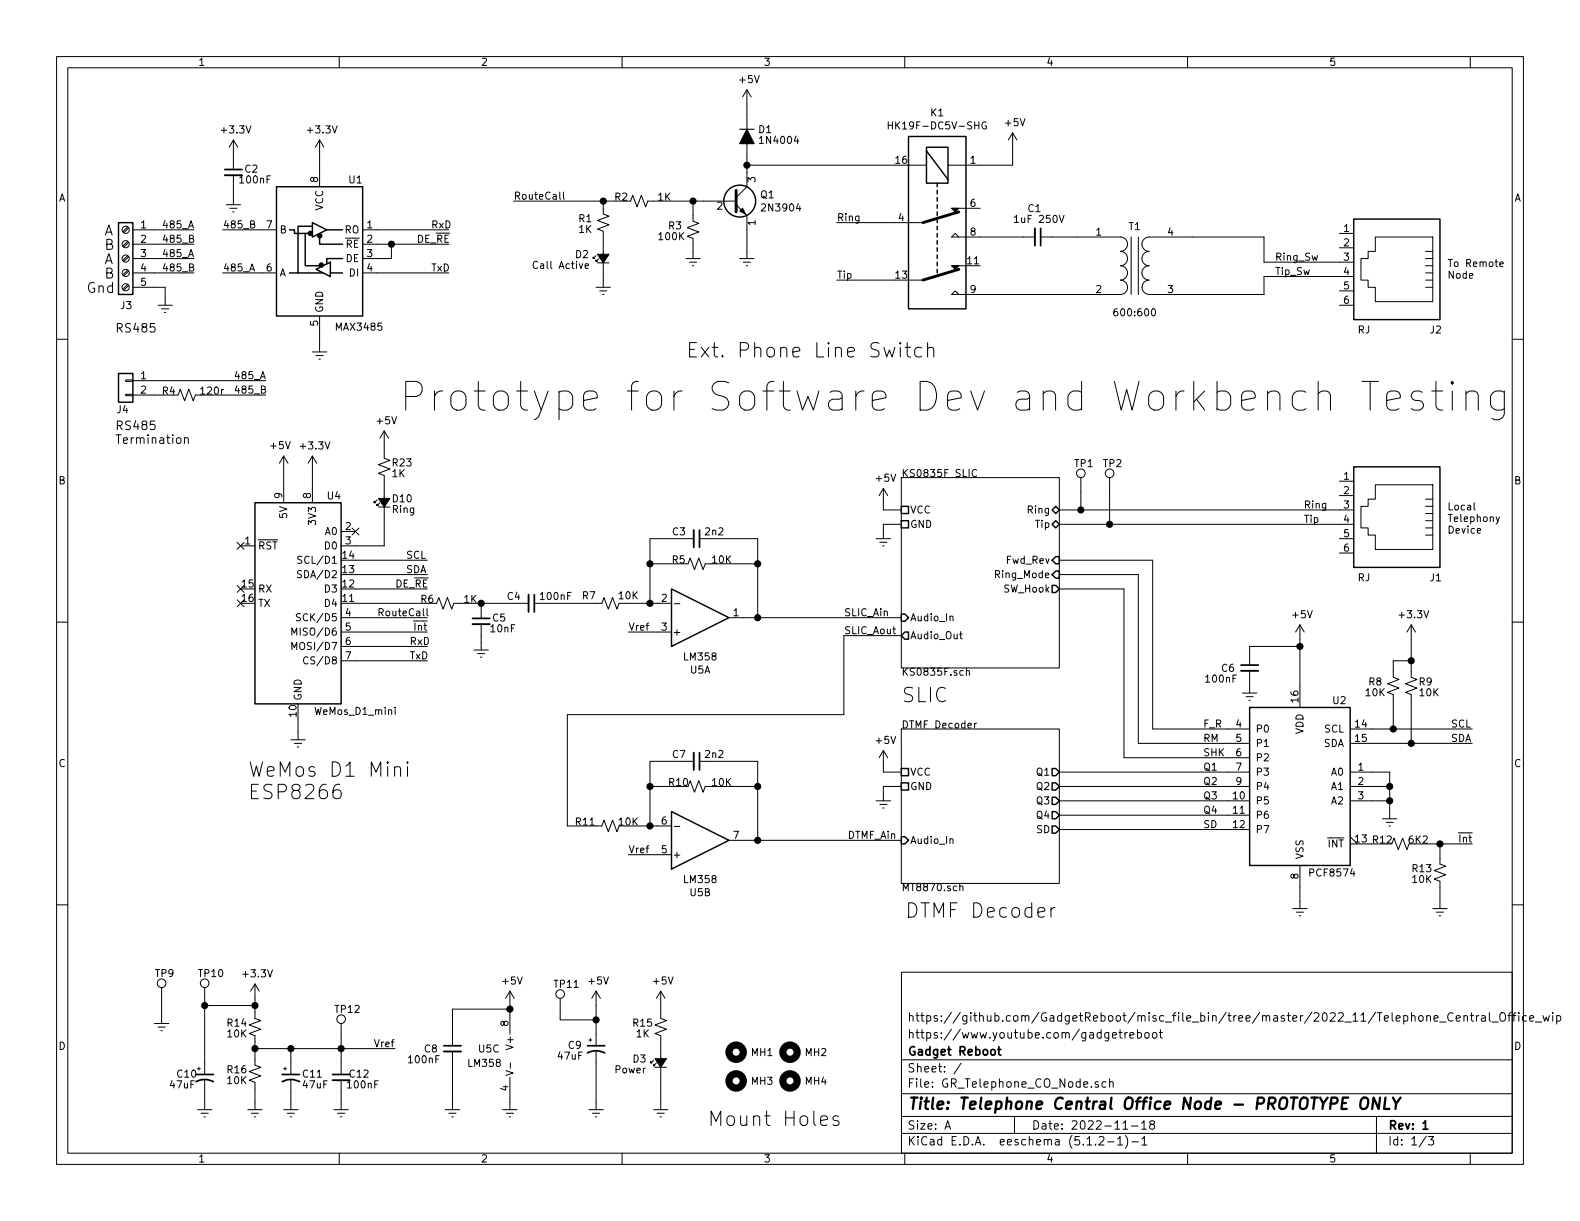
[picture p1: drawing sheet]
<svg xmlns="http://www.w3.org/2000/svg" width="279mm" height="216mm" viewBox="0 0 279 216" stroke-linecap="round" stroke-linejoin="round" font-family="sans-serif">
<g fill="none" stroke="#000" stroke-width=".18">
<path d="M10 10h259.4v195.9h-259.4zM12 12h255.4v191.9h-255.4zM60 10v2M110 10v2M132.1 15.9v17.1l-1.9 1.9M132.1 15.9l-.8 1.2M132.1 15.9l.7 1.2M160 10v2M210 10v2M260 10v2M40 36.2h2.5M40.6 36.8h1.3"/>
<path d="M41.1 37.5h.3M41.3 24.8v5.2M41.3 31v5.2M41.3 24.8l-.8 1.2M41.3 24.8l.7 1.2M44.3 39.6h.6l.1-.2-.1-.2-.6-.2v1.3h.5l.2-.1 .1-.3-.3-.3M56.5 24.8v8.2M56.5 24.8l-.7 1.2M56.5 24.8l.8 1.2M90.8 35.6h19.7M99 34v1.1l.2 .1M99.6 34v1.1l.2 .1"/>
<path d="M106.7 35.6v2.2l1 .4-2 .8 2 .8-2 .7 1 .4v9.9M111.5 35.6l.4-1.1 .7 2.1 .8-2.1 .8 2.1 .4-1h15.6M122.6 35.6v3.5l1 .4-2.1 .8 2.1 .7-2.1 .8 1.1 .4v3.5M130.2 36.2l1.9 1.9v7.6M132.1 29.2h26M148 39.4h15.2M157.1 21.5v1.3M157.1 22.1h.7M160.7 29.2h3.1M168.3 36.8h5.1M174.4 21.6a.59 .59 0 0 0-.8 .6 .59 .59 0 0 0 .8 .6v-.5h-.2M179.1 23.5v5.7h-11.5"/>
<path d="M179.1 23.5l-.8 1.3M179.1 23.5l.7 1.3M179.4 38.4l.4-.3v1.2M179.4 39.3h.7M187.3 38.1l.4 1.2 .5-1.2M10 60h2M22.6 50.3l-.9 .8M22.6 47.8l-.9 .8M22.6 45.2l-.9 .9M22.6 42.7l-.9 .8M22.6 40.1l-.9 .9M22.8 50.5l-.9 .8"/>
<path d="M22.8 47.9l-.9 .9M22.8 45.4l-.9 .8M22.8 42.8l-.9 .9M22.8 40.3l-.9 .8M23.5 50.8h5.7v3.2M23.5 45.7h10.8M23.5 40.6h10.8M23.5 43.2h10.8M23.5 48.3h10.8M27.9 54h2.6M28.6 54.6h1.2M29.1 55.2h.2"/>
<path d="M33.5 42.2l.6-.1 .1-.2-.1-.2-.6-.1v1.2h.5l.2-.1 .1-.3-.3-.2M33.5 47.3l.6-.1 .1-.2-.1-.2-.6-.1v1.2h.5l.2-.1 .1-.3-.3-.2M39.4 40.6h9.5M39.4 48.3h9.5M55.2 40h.1M56.5 55.9v6.3M64.1 40.6h15.3M64.1 43.2h15.3M64.1 48.3h15.3M69.2 43.2v2.5h-5.1M103.5 47l.6-.1-.1-.2-.3-.1-.2 .2v.6h.5M105.4 45.2l-.5 .5v-.2v.2h.3"/>
<path d="M105.4 50.8h2.5M105.7 46.5h2M105.9 45.7l-.5 .5v-.2v.2h.3M106 51.4h1.3M106.6 52.1h.2M121.3 45.7h2.5M121.9 46.4h1.3M122.4 47h.3M130.8 45.7h2.5M131.4 46.4h1.3M132 47h.2M148 49.5h10.1"/>
<path d="M160.7 49.5h2.5M168.3 47h2.5M169.5 41.9l-.6-.6-.6 .6h14.7M184 41.9h14.1a1.27 1.27 0 0 1 1.3 1.3 1.27 1.27 0 0 1-1.3 1.3 1.27 1.27 0 0 1 1.3 1.2 1.27 1.27 0 0 1-1.3 1.3 1.27 1.27 0 0 1 1.3 1.3 1.27 1.27 0 0 1-1.3 1.2 1.27 1.27 0 0 1 1.3 1.3 1.27 1.27 0 0 1-1.3 1.3h-29.8l.6-.7 .6 .7M200 41.9v10.2M201.3 41.9v10.2M236.9 51.4h2.5M236.9 41.3h2.5M236.9 43.8h2.5M236.9 54h2.5M239.4 46.4h-15.9v-4.5h-20.3a1.27 1.27 0 0 0-1.3 1.3 1.27 1.27 0 0 0 1.3 1.3 1.27 1.27 0 0 0-1.3 1.2 1.27 1.27 0 0 0 1.3 1.3 1.27 1.27 0 0 0-1.3 1.3 1.27 1.27 0 0 0 1.3 1.2 1.27 1.27 0 0 0-1.2 1.3 1.27 1.27 0 0 0 1.2 1.3h20.3v-3.2h15.9M243.2 41.9h10.2v11.4h-10.2v-2.5h-1.3v-1.3h-1.2v-3.8h1.2v-1.2h1.3z"/>
<path d="M252.1 44.5h1.3M252.1 45.7h1.3M252.1 47h1.3M252.1 48.3h1.3M252.1 49.5h1.3M252.1 50.8h1.3M265.2 46.7l.6-.1v-.2l-.4-.1-.2 .2 .1 .6h.5M267.4 60h2M22.2 69.7h1.3v.3h-1.3zM22.2 67.2h1.3v.2h-1.3zM23.5 67.3h23.5M23.5 69.9h7"/>
<path d="M31.5 69.9l.4-1.1 .7 2.1 .8-2.1 .8 2.1 .3-1h12.5M32.6 77.5l.3-.1 .3 .1 .1 .9M32.6 77.4v1M46.2 68.9l.6-.1 .1-.2-.1-.2-.6-.2v1.3h.5l.2-.1 .1-.3-.3-.2M55.2 62.2h2.6M55.9 62.9h1.2M56.4 63.5h.2M67.9 76.2v4.8l1.1 .4-2.1 .8 2.1 .7-2.1 .8 1 .4v12.4h-7.6M67.9 76.2l-.7 1.3M67.9 76.2l.8 1.3M159.2 60.6l-.1 .1 .1 .1 .1-.1-.1-.1v.2M159.2 61.4v1.7"/>
<path d="M160 61.4h1M160.4 60.6v2.1l.1 .3 .5 .1M163 61.5l-.8-.1-.5 .5v.7l.3 .4 .2 .1 .8-.1M164 61.7a.63 .63 0 0 1 1.1 .1v1.3M164 60.6v2.5M233.1 69.6a1.42 1.42 0 0 1 2-.2l.2 .5v2.6M240.8 67.4h3M242.3 67.4v5.1M245.2 70.8l2.4-.5v-.4l-.2-.5-.5-.3h-1l-.5 .3-.2 .5v1.9l.2 .5 .5 .2h1l.5-.2M251.5 69.4a1.22 1.22 0 0 0-1.9 .5l.2 .7 .5 .2h.7l.5 .3 .2 .5-.2 .7-.5 .2h-1l-.4-.2M253.2 69.1h1.9M253.9 67.4v4.4l.3 .5 .4 .2h.5"/>
<path d="M256.8 67.4l-.2 .3 .2 .2 .2-.2-.2-.3v.5M256.8 69.1v3.4M259.2 69.6a1.28 1.28 0 0 1 2.2 .3v2.6M259.2 69.1v3.4M266 69.1v4.2a1.39 1.39 0 0 1-2.2 .7M266 69.4l-.5-.3h-.9l-.5 .3-.5 .7v1.5l.5 .7 .5 .2h.9l.5-.2M41.9 95.9l1.3 1.2M42.5 96.5h2.6M43.2 95.9l-1.3 1.2M50.2 80.6v8.3M50.2 80.6l-.8 1.3M50.2 80.6l.7 1.3"/>
<path d="M53.4 98.4l-.5-.1-.2 .2v.3l.6 .3 .1 .3-.3 .2h-.4M55.2 80.6v8.3M55.2 80.6l-.7 1.3M55.2 80.6l.8 1.3M60.3 94h2.6M62.3 93.4l1.2 1.2M62.9 99.1h12.7M63.5 93.4l-1.2 1.2M66.7 88.4l-.5 .5v-.3v.3h.2M66.9 89.7h2.1M67.2 88.9l-.5 .5v-.2v.2h.2M114.9 99.7h5.7"/>
<path d="M121.7 99.7l.3-1 .8 2 .8-2 .7 2 .4-1h9.3M122.7 95.3h-7.8v11.4M123.7 95.3h10.3v13.9M154.9 95.3h2.6M155.6 95.9h1.2M156.1 96.5h.2M156.2 86.4v3.8h3.2M156.2 86.4l-.8 1.2M156.2 86.4l.8 1.2M159.4 84.5h27.9v33.6h-27.9zM159.4 92.7h-3.2v2.6M172.7 83.1a.6 .6 0 0 0-.9 .4 .6 .6 0 0 0 .6 .8l.3-.1"/>
<path d="M187.3 99.1h16.5v29.8h17.2M187.3 92.7h52.1M187.3 90.2h52.1M191.1 84.5v5.7M196.2 84.5v8.2M236.9 95.3h2.5M236.9 85.1h2.5M236.9 87.6h2.5M236.9 97.8h2.5M243.2 85.7h10.2v11.5h-10.2v-2.6h-1.3v-1.3h-1.2v-3.8h1.2v-1.2h1.3zM252.1 88.3h1.3M252.1 89.5h1.3"/>
<path d="M252.1 90.8h1.3M252.1 92.1h1.3M252.1 93.3h1.3M252.1 94.6h1.3M260.7 88.9v1.1l.2 .2M264.6 91.4l.3 .8M265.2 91.4l-.5 1.1-.1 .2M10 110h2M41.9 106.1l1.3 1.2M41.9 103.5l1.3 1.2M43.2 106.1l-1.3 1.2M43.2 103.5l-1.3 1.2"/>
<path d="M51.6 112.3v-1.3l.4 1 .5-1v1.3M51.6 114.9v-1.3l.4 .9 .5-.9v1.3M53.1 108.6l-.4-.1-.3 .3 .1 .3 .6 .2v.4l-.2 .1-.5-.1M53.3 101l-.5-.1-.1 .1v.4l.6 .3v.2l-.2 .3-.5-.1M54.5 116.3a.6 .6 0 0 0-.9 .4 .6 .6 0 0 0 .6 .7l.3-.1M60.3 111.8h15.3M60.3 114.3h15.3M60.3 116.8h15.3M60.3 109.2h15.3M62.9 101.6h12.7M62.9 104.1h12.7M62.9 106.7h13.3"/>
<path d="M74.9 107.6v1.1l.1 .2M75.5 107.6v1.1l.2 .2M77.2 106.7l.4-1 .8 2 .7-2 .8 2 .4-1h13.2M83.8 114.9h2.6M84.5 115.6h1.2M85 116.2h.2M85.1 106.7v2.6M85.1 110.4v4.5M94.5 106.7h11.9l.4-1 .8 2 .7-2 .8 2 .4-1h9.2M111.1 111.8h7.6M119.2 106.8h1M128.9 109.2h30.5"/>
<path d="M157.9 111.2h.5M158.1 110.8v1.1l.3 .2M159.4 112.4h-10.2v14h-48.9v19.7h6.1l.4-1.1 .8 2.1 .7-2.1 .8 2.1 .4-1M168 109.1l.2-.2 .3 .1v.8M169.7 112.1h.5M169.9 111.7v1.1l.3 .2M170.9 118.7l.2-.1h.3v.8M170.9 118.1v1.3M187.3 101.6h14v29.8h19.7M187.3 104.1h11.5v29.9h22.2M221 118.6v4M229.9 110.5v14.6"/>
<path d="M229.9 114.3h-8.9v3.3M229.9 110.5l-.8 1.3M229.9 110.5l.7 1.3M249.6 110.5v9.3l1 .3-2.1 .8 2.1 .8-2.1 .7 1.1 .4v8.6M249.6 116.8h-3.2v3l1 .3-2 .8 2 .8-2 .7 1 .4v6.1M249.6 110.5l-.8 1.3M249.6 110.5l.7 1.3M267.4 110h2M51.4 130.8h2.6M52.1 131.4h1.2M52.6 132.1h.2M52.7 127v3.8"/>
<path d="M60.1 138.7a1.02 1.02 0 0 0-1.2 1.1v.9l.2 .4 .7 .1 .3-.1 .2-.4v-.6l-.2-.3-.3-.2h-.4l-.4 .3-.1 .2M69.8 135.8a.61 .61 0 0 1 1 .1v1.4M69.9 125.1v.1M69.9 125.5v.8M72.1 134.7l-.2 .1 .2 .2 .1-.2-.1-.1v.3M72.1 135.6v1.7M114.9 139.1h5.7M121.7 139.1l.3-1.1 .8 2.1 .8-2.1 .7 2.1 .4-1h9.3M122.7 134.6h-7.8v11.5M123.7 134.6h10.3v14M156.2 132.7v3.8h3.2M156.2 132.7l-.8 1.3"/>
<path d="M156.2 132.7l.8 1.3M159.4 128.9h27.9v27.3h-27.9zM159.4 139.1h-3.2v2.5M172.3 127.9v.8M172.7 127.9h-.3l-.1 .2M187.3 136.5h33.7M187.3 139.1h33.7M219.7 122.6h2.5M220.3 123.2h1.3M220.9 123.8h.2M238.8 136.5h6.9v8.3M238.8 139.1h6.9"/>
<path d="M238.8 128.9h21.5M238.8 131.4h21.5M10 160h2M110.5 146.1h8.2M111.1 151.1h7.6M119.2 146.1h1M128.9 148.6h30.5M154.9 141.6h2.6M155.6 142.2h1.2M156.1 142.9h.2M168 148.4l.2-.1 .3 .1v.7M169.7 156.8l.2-.1h.3l.1 .8"/>
<path d="M169.7 156.2v1.3M187.3 141.6h33.7M187.3 144.1h33.7M187.3 146.7h33.7M229.9 153v7.7M238.8 141.6h6.9M238.8 149.2h3.8M238.8 148l1.2 1.2M244.5 144.8h2.5M245.1 145.4h1.3M245.6 146.1h.3M246.1 149.2l.4-1 .8 2 .7-2 .8 2 .4-1"/>
<path d="M250.2 149.2h10.1M254.6 149.2v3.6l1.1 .4-2.1 .7 2.1 .8-2.1 .7 1 .4v4.9M267.4 160h2M28.6 174.6v6.4M36.2 174.6v15.4M36.2 177.8h8.9M45.1 174v6.1l1 .4-2 .7 2 .8-2 .8 1 .3v5.2l1 .4-2 .8 2 .7-2 .8 1 .4v4.8M45.1 174l-.8 1.3M45.1 174l.7 1.3M90.2 175.3v7.6M90.2 175.3l-.8 1.2M90.2 175.3l.7 1.2"/>
<path d="M90.2 178.4h-10.2v6.5M99.1 176.5v3.8h6.3M105.4 175.3l-.8 1.2M105.4 175.3v9.6M105.4 175.3l.8 1.2M116.8 175.3v4.8l1.1 .4-2.1 .7 2.1 .8-2.1 .8 1 .3v13.1M116.8 175.3l-.7 1.2M116.8 175.3l.8 1.2M159.4 171.9h108v32h-108zM185.9 160.5v1.7M186.6 160.5a.64 .64 0 0 0-.7 .5M228.6 160.7h2.5"/>
<path d="M229.2 161.3h1.3M229.7 161.9h.3M253.4 160.7h2.5M254 161.3h1.3M254.5 161.9h.3M256.9 179.2a.7 .7 0 0 0-.9 .2 .7 .7 0 0 0 .2 1 .55 .55 0 0 0 .7 0M258.9 179.7l.2-.1 .3 .1 .1 .9M258.9 179.6v1M260 179.6h.6M260.2 179.1v1.3l.4 .2M261.1 179.6v1M261.5 179.6l-.4 .3"/>
<path d="M262 179.7h.6l.1 .9M262.7 179.9l-.5 .1-.2 .2v.3l.2 .1 .5-.1M263.4 179.1v1.3l.2 .2M265.4 179.1a.5 .5 0 0 1 .6 0 .5 .5 0 0 1 .2 .5v.5a.5 .5 0 0 1-.5 .5 .5 .5 0 0 1-.5-.5v-.5zM266.6 179.6h.6M267.2 179.1h-.3v.2v1.3M267.5 179.6h.6M268.1 179.1l-.4 .2v1.3M268.6 179.1v.1M268.6 179.6v1M269.9 179.7l-.4-.1-.3 .3 .1 .5 .2 .2 .4-.1M272.8 179.6l.4 1 .2-.7 .3 .7 .3-1"/>
<path d="M274.6 179.1v.1M274.6 179.6v1M275.3 179.7l.4-.1 .3 .3-.1 .5-.2 .2-.4-.1M275.3 179.6v1.5M27.3 181h2.5M27.9 181.6h1.3M28.4 182.2h.3M34.9 196.2h2.6M34.9 189h.5M35.6 196.9h1.2M36.1 197.5h.2M36.2 191v5.2"/>
<path d="M43.8 196.2h2.6M44.4 196.9h1.3M45 197.5h.2M45.1 185.4h24.7M50.2 196.2h2.5M50.2 189h.5M50.4 188.7v.5M50.8 196.9h1.3M51.3 197.5h.3M51.4 185.4v4.6M51.4 191v5.2M59.1 196.2h2.5"/>
<path d="M59.7 196.9h1.3M60.2 197.5h.3M60.3 181v9M60.3 191v5.2M78.7 196.2h2.6M79.4 196.9h1.2M79.9 197.5h.2M80 185.9v10.3M88.9 196.2h2.5M89.5 189.3l1.2 .4-1.2 .5M89.5 196.9h1.3M90 197.5h.3"/>
<path d="M90.2 190.5v5.7M90.2 187.9v1M104.1 196.2h2.6M104.1 183.9h.5M104.4 183.6v.6M104.8 196.9h1.2M105.3 197.5h.2M105.4 185.9v10.3M115.6 187.5l-.5 .5v-.3v.3h.2M115.6 196.2h2.5M115.8 188.7h2.1M116.1 188l-.5 .5v-.3v.3h.2"/>
<path d="M116.2 196.9h1.3M116.7 197.5h.3M145.1 198.1l1.2-.2-.1-.5-.7-.1-.4 .4v.9l.1 .3 .3 .1 .7-.1M148.3 197.4l-.6-.1-.4 .4 .1 .3 .9 .3 .1 .2-.1 .4-.3 .1-.7-.1M159.4 197.4h108M159.4 193.4h108M159.4 187.4h108M167.1 199.7l.5-1.5 .5 1.5M167.2 199.2h.8M170 188l-1.3 1.9M179.4 197.4v3M194.2 191.3h-.3l-.3 .2 .1 .2 .5 .1v.4h-.6"/>
<path d="M195.6 191.3h-.5l-.2 .2 .1 .7h.6M196.2 191.4l.2-.1h.4v1M196.2 190.8v1.5M196.7 183.1l.7-.2v-.2l-.5-.1-.2 .2 .1 .7h.6M197.9 182.6h.5M198.1 182.1v1.3l.3 .2M198.6 199.7h.8M198.9 182.6v1M199.4 182.6l-.3 .1-.2 .2M199.8 183.1l.7-.2-.1-.2-.4-.1-.2 .2v.7h.6M200.1 199.1h1.1M201.1 182.7l.5-.1 .3 .3-.1 .5-.2 .2-.5-.1"/>
<path d="M201.1 182.1v1.5M201.9 198.6l.4-.4v1.5M201.9 199.7h.8M202.5 182.7l.2-.1 .4 .1v.7l-.2 .2-.4-.2zM203.6 198.8l-.3-.3 .1-.2 .2-.1h.4l.2 .3-.1 .2-.6 .2a.48 .48 0 0 0-.1 .6l.2 .2 .5-.2a.48 .48 0 0 0-.1-.6l-.1-.1M203.9 182.7l.2-.1 .4 .1v.7l-.2 .2-.4-.2zM205 182.6h.6M205.2 182.1v1.3l.4 .2M243.4 197.4v6.5M253.6 180.1l.7-.2-.1-.2-.4-.1-.2 .2 .1 .7h.5M254.6 180.7h1.1M257.5 180.1l.7-.2v-.2l-.5-.1-.2 .2 .1 .7h.6"/>
<path d="M263.8 180.7h1.1M270.5 180.1l.7-.2-.1-.2-.4-.1-.2 .2 .1 .7h.5M271.5 180.7h1.1M60 203.9v2M110 203.9v2M159.4 200.4h108M160 203.9v2M194.4 201.1l.2-.1h.3l.3 .4-.9 1.1h.9M195.9 201.9h1.1M197.6 201.4l.5-.4v1.5M197.6 202.5h.9M199 200.8a1.79 1.79 0 0 1 0 2.2"/>
<path d="M200.2 201.9h1.1M201.9 201.4l.5-.4v1.5M201.9 202.5h.9M210 203.9v2M252.2 200.9l-1.2 1.9M252.6 201h.9l-.5 .5 .4 .2v.6l-.2 .2-.6-.2M260 203.9v2"/>
<circle cx="22.2" cy="48.3" r=".63"/>
<circle cx="22.2" cy="50.8" r=".63"/>
<circle cx="22.2" cy="45.7" r=".63"/>
<circle cx="22.2" cy="40.6" r=".63"/>
<circle cx="22.2" cy="43.2" r=".63"/>
<circle cx="191.1" cy="83.7" r=".76"/>
<circle cx="196.2" cy="83.7" r=".76"/>
<circle cx="28.6" cy="173.9" r=".76"/>
<circle cx="36.2" cy="173.9" r=".76"/>
<circle cx="99.1" cy="175.8" r=".76"/>
<circle cx="60.3" cy="180.2" r=".76"/>
</g>
<g fill="none" stroke="#000" stroke-width=".3">
<path d="M39.8 30h3M184 40.4v3M123.7 93.7v3.1M83.6 109.3h3M94.5 105.2v3M219.5 117.6h3M123.7 133.1v3M34.7 191.3a3.2 3.2 0 0 1 3 0M34.7 190h3M49.9 191.3a3.2 3.2 0 0 1 3.1 0M49.9 190h3.1M58.8 190h3"/>
<path d="M78.5 184.9h3M103.9 186.2a3.2 3.2 0 0 1 3 0M103.9 184.9h3M176.4 185.6h.6M176.6 185.1v1.3l.4 .2M251.6 198.6l.5-.4v1.5M251.6 199.7h.9"/>
</g>
<path d="M238.4 194.1h-.9l-.3 2h1M240.8 194.4a.66 .66 0 0 1 1.1 0 1.4 1.4 0 0 1-.6 1.7l-.6-.1a1.49 1.49 0 0 1 .1-1.6zM244 194.1l-.2 2-.9-2-.3 2M245 194.1l-.2 2h.9M246.3 194.1l.6 1 .8-1M246.9 195.1l-.1 1" fill="none" stroke="#000" stroke-width=".41"/>
<path d="M130.8 37.3l.5-.5 .5 1zM168.3 36.8h1.2l-.6 .7zM105.7 45h2l-1 1.5zM168.3 47h1.2l-.6 .6zM66.9 88.1h2.1l-1.1 1.6zM115.8 187.2h2.1l-1.1 1.5z" fill="#000" stroke="#000" stroke-width=".18"/>
<g fill="#000" stroke="#000" stroke-width=".25">
<circle cx="106.7" cy="35.6" r=".51"/>
<circle cx="122.6" cy="35.6" r=".51"/>
<circle cx="132.1" cy="29.2" r=".51"/>
<circle cx="54.9" cy="41.3" r=".36"/>
<circle cx="56.5" cy="41.7" r=".36"/>
<circle cx="56.8" cy="46.9" r=".36"/>
<circle cx="69.2" cy="43.2" r=".51"/>
<circle cx="114.9" cy="99.7" r=".51"/>
<circle cx="134" cy="99.7" r=".51"/>
<circle cx="191.1" cy="90.2" r=".51"/>
<circle cx="196.2" cy="92.7" r=".51"/>
<circle cx="85.1" cy="106.7" r=".51"/>
<circle cx="114.9" cy="106.7" r=".51"/>
<circle cx="134" cy="109.2" r=".51"/>
<circle cx="229.9" cy="114.3" r=".51"/>
<circle cx="249.6" cy="116.8" r=".51"/>
<circle cx="114.9" cy="139.1" r=".51"/>
<circle cx="134" cy="139.1" r=".51"/>
<circle cx="245.7" cy="139.1" r=".51"/>
<circle cx="246.4" cy="128.9" r=".51"/>
<circle cx="249.6" cy="131.4" r=".51"/>
<circle cx="114.9" cy="146.1" r=".51"/>
<circle cx="134" cy="148.6" r=".51"/>
<circle cx="245.7" cy="141.6" r=".51"/>
<circle cx="254.6" cy="149.2" r=".51"/>
<circle cx="36.2" cy="177.8" r=".51"/>
<circle cx="45.1" cy="177.8" r=".51"/>
<circle cx="90.2" cy="178.4" r=".51"/>
<circle cx="45.1" cy="185.4" r=".51"/>
<circle cx="51.4" cy="185.4" r=".51"/>
<circle cx="60.3" cy="185.4" r=".51"/>
<circle cx="105.4" cy="180.3" r=".51"/>
</g>
<path d="M39.8 31h3M183 40.4v3M122.7 93.7v3.1M83.6 110.4h3M93.5 105.2v3M219.5 118.6h3M122.7 133.1v3M58.8 191h3M78.5 185.9h3" fill="none" stroke="#000" stroke-width=".33"/>
<g fill="none" stroke="#000" stroke-width="1.3">
<circle cx="130.2" cy="191.1" r="1.27"/>
<circle cx="130.2" cy="186.1" r="1.27"/>
<circle cx="139.7" cy="191.1" r="1.27"/>
<circle cx="139.7" cy="186.1" r="1.27"/>
</g>
<g fill="none" stroke="#000" stroke-width=".25">
<path d="M21 39.4h2.5v12.7h-2.5zM48.9 33h15.2v22.9h-15.2zM55.2 39.4l2.6 1.2-2.6 1.3zM160.7 24.1h10.1v30.5h-10.1zM163.8 26h3.8v6.4h-3.8zM163.8 26.7l3.8 5.1M165.7 32.4v.6M165.7 33.7v.6M165.7 34.9v.7M165.7 36.2v.6M165.7 37.5v.6M165.7 38.7v.7"/>
<path d="M239.4 38.7h15.2v17.8h-15.2zM51.2 40.6h.9v.7h2.5M51.2 48.3h5.9M54 41.3v5.7h2.5M55.2 40h-2.5v8.3M55.9 47.6l2.5-1.2v2.5zM56.5 41.9v1.3h4.1M57.8 40.6h2.8M58.4 48.3h2.2M60.6 45.7h-2.8v.9M165.7 40v.6M165.7 41.3v.6"/>
<path d="M165.7 42.5v.7M165.7 43.8v.7M165.7 45.1v.6M165.7 46.4v.6M165.7 47.6v.7M21 66h2.5v5.1h-2.5zM45.1 88.9h15.2v35.6h-15.2zM159.4 89.5h1.3v1.3h-1.3zM159.4 92.1h1.3v1.2h-1.3zM186.1 90.2l.6-.7 .6 .7-.6 .6zM186.1 92.7l.6-.6 .6 .6-.6 .6zM186.7 98.4h.6v1.3h-.6l-.6-.6z"/>
<path d="M239.4 82.6h15.2v17.7h-15.2zM118.7 104.1l10.2 5.1-10.2 5.1zM159.4 108.6h.6l.7 .6-.7 .7h-.6zM160 111.8h.7v1.2h-.7l-.6-.6zM186.1 103.5h.6l.6 .6-.6 .7h-.6zM186.7 101h.6v1.2h-.6l-.6-.6zM159.4 135.9h1.3v1.3h-1.3zM159.4 138.4h1.3v1.3h-1.3zM186.1 138.4h.6l.6 .7-.6 .6h-.6zM186.1 135.9h.6l.6 .6-.6 .7h-.6zM221 125.1h17.8v27.9h-17.8zM118.7 143.5l10.2 5.1-10.2 5.1z"/>
<path d="M159.4 148h.6l.7 .6-.7 .6h-.6zM186.1 146.1h.6l.6 .6-.6 .6h-.6zM186.1 143.5h.6l.6 .6-.6 .7h-.6zM186.1 141h.6l.6 .6-.6 .6h-.6z"/>
<circle cx="130.8" cy="35.6" r="2.82"/>
</g>
<path d="M130.8 22.9h2.5" fill="none" stroke="#000" stroke-width=".2"/>
<path d="M132.1 22.9l1.2 2.5h-2.5z" fill="#000" stroke="#000" stroke-width=".2"/>
<path d="M130.2 33.7v3.8M169.5 37.5l-6.3 1.9M169.5 47.6l-6.3 1.9" fill="none" stroke="#000" stroke-width=".51"/>
<text font-size="7.1" x="70.5" y="72.8">Prototype for Software Dev and Workbench Testing</text>
<g font-size="3.5">
<text x="121.3" y="63.2">Ext. Phone Line Switch</text>
<text x="159.4" y="124.2">SLIC</text>
<text x="43.8" y="137.4">WeMos D1 Mini</text>
<text x="43.8" y="141.4">ESP8266</text>
<text x="160" y="162.3">DTMF Decoder</text>
<text x="125.1" y="199.1">Mount Holes</text>
</g>
<text font-size="2.8" x="160.4" y="196.2">Title: Telephone Central Office Node - PROTOTYPE ONLY</text>
<g font-size="2.5">
<text x="18.4" y="41.7">A</text>
<text x="18.4" y="44.2">B</text>
<text x="18.4" y="46.7">A</text>
<text x="15.2" y="51.8">Gnd</text>
<text x="18.4" y="49.3">B</text>
</g>
<g font-size="2.1">
<text x="20.3" y="58.8">RS485</text>
<text x="20.3" y="76">RS485</text>
<text x="20.3" y="78.5">Termination</text>
<text x="160.4" y="183.6">https://www.youtube.com/gadgetreboot</text>
<text x="160.4" y="180.6">https://github.com/GadgetReboot/misc_file_bin/tree/master/2022_11/Telephone_Central_Office_wip</text>
<text x="160.4" y="189.6">Sheet: /</text>
<text x="160.4" y="186.6">Gadget Reboot</text>
<text x="160.4" y="192.3">File: GR_Telephone_CO_Node.sch</text>
<text x="160.4" y="202.5">KiCad E.D.A. eeschema (5.1.2-1)-1</text>
<text x="160.4" y="199.7">Size: A</text>
<text x="182.4" y="199.7">Date: 2022-11-18</text>
<text x="245.4" y="199.7">Rev: 1</text>
<text x="245.4" y="202.5">Id: 1/3</text>
</g>
<g font-size="1.8">
<text x="35" y="11.6">1</text>
<text x="85" y="11.6">2</text>
<text x="135" y="11.6">3</text>
<text x="185" y="11.6">4</text>
<text x="235" y="11.6">5</text>
<text x="130.9" y="14.7">+5V</text>
<text x="39.3" y="23.6">+3.3V</text>
<text x="54.6" y="23.6">+3.3V</text>
<text x="134.2" y="23.5">D1</text>
<text x="158.1" y="22.9">HK19F-DC5V-SHG</text>
<text x="164.6" y="20.6">K1</text>
<text x="177.9" y="22.3">+5V</text>
<text x="134.6" y="25.5">1N4004</text>
<text x="158.4" y="29">16</text>
<text x="171.6" y="29">1</text>
<text x="10.4" y="35.6">A</text>
<text x="42.5" y="32.4">100nF</text>
<text x="43.3" y="30.5">C2</text>
<text x="56.3" y="32.2" transform="rotate(-90 56.3 32.2)">8</text>
<text x="61.7" y="32.4">U1</text>
<text x="90.8" y="35.3">RouteCall</text>
<text x="108.7" y="35.5">R2</text>
<text x="116.4" y="35.5">1K</text>
<text x="133.6" y="32.2" transform="rotate(-90 133.6 32.2)">3</text>
<text x="134.5" y="35.1">Q1</text>
<text x="267.8" y="35.6">A</text>
<text x="24.9" y="40.4">1</text>
<text x="28.6" y="40.4">485_A</text>
<text x="39.4" y="40.4">485_B</text>
<text x="47.1" y="40.4">7</text>
<text x="49.4" y="41.3">B</text>
<text x="57.1" y="37.3" transform="rotate(-90 57.1 37.3)">VCC</text>
<text x="61" y="41.3">RO</text>
<text x="64.9" y="40.4">1</text>
<text x="76.2" y="40.4">RxD</text>
<text x="102.4" y="39.3">R1</text>
<text x="102.4" y="41.2">1K</text>
<text x="118.3" y="40.6">R3</text>
<text x="126.8" y="37.1">2</text>
<text x="133.6" y="39.9" transform="rotate(-90 133.6 39.9)">1</text>
<text x="135" y="37.4">2N3904</text>
<text x="148" y="39.1">Ring</text>
<text x="158.9" y="39.1">4</text>
<text x="171.6" y="36.6">6</text>
<text x="171.6" y="41.7">8</text>
<text x="179.8" y="39.4">1uF 250V</text>
<text x="181.8" y="37.5">C1</text>
<text x="193.8" y="41.7">1</text>
<text x="199.6" y="40.7">T1</text>
<text x="206.5" y="41.7">4</text>
<text x="237.6" y="41">1</text>
<text x="24.9" y="42.9">2</text>
<text x="24.9" y="45.5">3</text>
<text x="28.6" y="42.9">485_B</text>
<text x="28.6" y="45.5">485_A</text>
<text x="61.2" y="43.8">RE</text>
<text x="61.2" y="46.4">DE</text>
<text x="64.9" y="42.9">2</text>
<text x="64.9" y="45.5">3</text>
<text x="73.7" y="42.9">DE_RE</text>
<text x="94.7" y="47.5">Call Active</text>
<text x="101.8" y="45.6">D2</text>
<text x="116.6" y="42.5">100K</text>
<text x="171.1" y="46.7">11</text>
<text x="225.4" y="46.1">Ring_Sw</text>
<text x="237.6" y="43.6">2</text>
<text x="237.6" y="46.1">3</text>
<text x="255.9" y="47.2">To Remote</text>
<text x="24.9" y="48">4</text>
<text x="24.9" y="50.5">5</text>
<text x="28.6" y="48">485_B</text>
<text x="39.4" y="48">485_A</text>
<text x="47.1" y="48">6</text>
<text x="49.4" y="48.9">A</text>
<text x="61.8" y="48.9">DI</text>
<text x="64.9" y="48">4</text>
<text x="76.2" y="48">TxD</text>
<text x="148" y="49.3">Tip</text>
<text x="158.4" y="49.3">13</text>
<text x="171.6" y="51.8">9</text>
<text x="193.8" y="51.8">2</text>
<text x="206.5" y="51.8">3</text>
<text x="225.4" y="48.6">Tip_Sw</text>
<text x="237.6" y="48.6">4</text>
<text x="237.6" y="51.2">5</text>
<text x="237.6" y="53.7">6</text>
<text x="255.9" y="49.3">Node</text>
<text x="21.4" y="54.7">J3</text>
<text x="56.3" y="57.6" transform="rotate(-90 56.3 57.6)">5</text>
<text x="57.1" y="55.4" transform="rotate(-90 57.1 55.4)">GND</text>
<text x="59.6" y="58.5">MAX3485</text>
<text x="197.4" y="55.9">600:600</text>
<text x="240.1" y="59">RJ</text>
<text x="252.9" y="59">J2</text>
<text x="24.9" y="67.1">1</text>
<text x="24.9" y="69.6">2</text>
<text x="28.7" y="69.8">R4</text>
<text x="35.7" y="69.8">120r</text>
<text x="41.3" y="67.1">485_A</text>
<text x="41.3" y="69.6">485_B</text>
<text x="20.7" y="73.1">J4</text>
<text x="66.7" y="75">+5V</text>
<text x="47.9" y="79.4">+5V</text>
<text x="53.3" y="79.5">+3.3V</text>
<text x="69.5" y="82.5">R23</text>
<text x="190" y="82.6">TP1</text>
<text x="195.1" y="82.6">TP2</text>
<text x="10.4" y="85.6">B</text>
<text x="49.9" y="88.1" transform="rotate(-90 49.9 88.1)">9</text>
<text x="55" y="88.1" transform="rotate(-90 55 88.1)">8</text>
<text x="57.9" y="88.3">U4</text>
<text x="69.4" y="84.4">1K</text>
<text x="69.5" y="88.8">D10</text>
<text x="155" y="85.2">+5V</text>
<text x="159.4" y="84.4">KS0835F SLIC</text>
<text x="230.5" y="89.9">Ring</text>
<text x="237.6" y="84.8">1</text>
<text x="237.6" y="87.4">2</text>
<text x="237.6" y="89.9">3</text>
<text x="267.8" y="85.6">B</text>
<text x="50.8" y="91.6" transform="rotate(-90 50.8 91.6)">5V</text>
<text x="55.9" y="92.6" transform="rotate(-90 55.9 92.6)">3V3</text>
<text x="57.6" y="94.6">A0</text>
<text x="61.1" y="93.7">2</text>
<text x="69.4" y="90.7">Ring</text>
<text x="118.9" y="94.7">C3</text>
<text x="124.8" y="94.7">2n2</text>
<text x="160.9" y="90.8">VCC</text>
<text x="160.9" y="93.3">GND</text>
<text x="181.9" y="90.8">Ring</text>
<text x="183.2" y="93.3">Tip</text>
<text x="230.5" y="92.5">Tip</text>
<text x="237.6" y="92.5">4</text>
<text x="237.6" y="95">5</text>
<text x="255.9" y="90.2">Local</text>
<text x="255.9" y="92.3">Telephony</text>
<text x="255.9" y="94.4">Device</text>
<text x="43.3" y="96.3">1</text>
<text x="45.6" y="97.2">RST</text>
<text x="53.5" y="99.7">SCL/D1</text>
<text x="57.6" y="97.2">D0</text>
<text x="60.6" y="101.3">13</text>
<text x="60.6" y="98.8">14</text>
<text x="61.1" y="96.3">3</text>
<text x="71.8" y="101.3">SDA</text>
<text x="71.8" y="98.8">SCL</text>
<text x="118.9" y="99.6">R5</text>
<text x="126" y="99.6">10K</text>
<text x="178" y="99.7">Fwd_Rev</text>
<text x="237.6" y="97.5">6</text>
<text x="42.8" y="103.9">15</text>
<text x="42.8" y="106.4">16</text>
<text x="45.6" y="104.8">RX</text>
<text x="45.6" y="107.3">TX</text>
<text x="53.3" y="102.2">SDA/D2</text>
<text x="57.6" y="107.3">D4</text>
<text x="57.6" y="104.8">D3</text>
<text x="60.6" y="106.4">11</text>
<text x="60.6" y="103.9">12</text>
<text x="69.8" y="103.9">DE_RE</text>
<text x="74.4" y="106.6">R6</text>
<text x="82.1" y="106.6">1K</text>
<text x="89.7" y="106.1">C4</text>
<text x="95.7" y="106.1">100nF</text>
<text x="103" y="106">R7</text>
<text x="109.5" y="106">10K</text>
<text x="117" y="106.4">2</text>
<text x="176.3" y="102.2">Ring_Mode</text>
<text x="177.5" y="104.8">SW_Hook</text>
<text x="240.1" y="102.8">RJ</text>
<text x="252.9" y="102.8">J1</text>
<text x="52.6" y="112.4">MISO/D6</text>
<text x="53.3" y="109.9">SCK/D5</text>
<text x="61.1" y="109">4</text>
<text x="61.1" y="111.5">5</text>
<text x="66.7" y="109">RouteCall</text>
<text x="73" y="111.5">Int</text>
<text x="86.8" y="111.8">10nF</text>
<text x="87.1" y="109.9">C5</text>
<text x="111.5" y="111.5">Vref</text>
<text x="117" y="111.5">3</text>
<text x="118.9" y="112.4">+</text>
<text x="129.7" y="109">1</text>
<text x="149.2" y="112.1">SLIC_Aout</text>
<text x="149.2" y="109">SLIC_Ain</text>
<text x="160.9" y="109.9">Audio_In</text>
<text x="160.9" y="113">Audio_Out</text>
<text x="228.7" y="109.3">+5V</text>
<text x="247.6" y="109.3">+3.3V</text>
<text x="52.6" y="114.9">MOSI/D7</text>
<text x="54.6" y="117.5">CS/D8</text>
<text x="61.1" y="114">6</text>
<text x="61.1" y="116.6">7</text>
<text x="72.4" y="116.6">TxD</text>
<text x="72.4" y="114">RxD</text>
<text x="121.1" y="116.8">LM358</text>
<text x="122.1" y="119.1">U5A</text>
<text x="159.4" y="119.5">KS0835F.sch</text>
<text x="216.1" y="118.8">C6</text>
<text x="53.3" y="124" transform="rotate(-90 53.3 124)">GND</text>
<text x="213.4" y="120.7">100nF</text>
<text x="229.6" y="124.2" transform="rotate(-90 229.6 124.2)">16</text>
<text x="235.7" y="124.5">U2</text>
<text x="241.6" y="123.1">10K</text>
<text x="242.1" y="121.2">R8</text>
<text x="251" y="121.2">R9</text>
<text x="251.1" y="123.1">10K</text>
<text x="52.5" y="126.7" transform="rotate(-90 52.5 126.7)">10</text>
<text x="55.9" y="126.4">WeMos_D1_mini</text>
<text x="155" y="131.5">+5V</text>
<text x="159.4" y="128.8">DTMF Decoder</text>
<text x="212.7" y="131.2">RM</text>
<text x="212.7" y="128.7">F_R</text>
<text x="218.6" y="128.7">4</text>
<text x="218.6" y="131.2">5</text>
<text x="222" y="129.5">P0</text>
<text x="230.5" y="129.8" transform="rotate(-90 230.5 129.8)">VDD</text>
<text x="234.2" y="129.5">SCL</text>
<text x="239.7" y="128.7">14</text>
<text x="239.7" y="131.2">15</text>
<text x="256.5" y="131.2">SDA</text>
<text x="256.5" y="128.7">SCL</text>
<text x="10.4" y="135.6">C</text>
<text x="118.9" y="134">C7</text>
<text x="124.8" y="134">2n2</text>
<text x="160.9" y="137.2">VCC</text>
<text x="183.4" y="137.2">Q1</text>
<text x="212.7" y="133.7">SHK</text>
<text x="212.7" y="136.3">Q1</text>
<text x="218.6" y="133.7">6</text>
<text x="218.6" y="136.3">7</text>
<text x="222" y="132.1">P1</text>
<text x="222" y="134.6">P2</text>
<text x="222" y="137.2">P3</text>
<text x="234" y="132.1">SDA</text>
<text x="235.5" y="137.2">A0</text>
<text x="240.2" y="136.3">1</text>
<text x="267.8" y="135.6">C</text>
<text x="118.4" y="139">R10</text>
<text x="126" y="139">10K</text>
<text x="160.9" y="139.7">GND</text>
<text x="183.4" y="142.2">Q3</text>
<text x="183.4" y="139.7">Q2</text>
<text x="212.7" y="143.9">Q4</text>
<text x="212.7" y="141.4">Q3</text>
<text x="212.7" y="138.8">Q2</text>
<text x="218.1" y="141.4">10</text>
<text x="218.1" y="143.9">11</text>
<text x="218.6" y="138.8">9</text>
<text x="222" y="142.2">P5</text>
<text x="222" y="139.7">P4</text>
<text x="235.5" y="139.7">A1</text>
<text x="235.5" y="142.2">A2</text>
<text x="240.2" y="138.8">2</text>
<text x="240.2" y="141.4">3</text>
<text x="101.9" y="146">R11</text>
<text x="109.5" y="146">10K</text>
<text x="117" y="145.8">6</text>
<text x="129.7" y="148.3">7</text>
<text x="149.9" y="148.3">DTMF_Ain</text>
<text x="160.9" y="149.2">Audio_In</text>
<text x="183.3" y="147.3">SD</text>
<text x="183.4" y="144.8">Q4</text>
<text x="212.7" y="146.4">SD</text>
<text x="218.1" y="146.4">12</text>
<text x="222" y="144.8">P6</text>
<text x="222" y="147.3">P7</text>
<text x="234.9" y="149.9">INT</text>
<text x="239.7" y="149">13 R12</text>
<text x="249.2" y="149.1">6K2</text>
<text x="257.8" y="149">Int</text>
<text x="111.5" y="150.9">Vref</text>
<text x="117" y="150.9">5</text>
<text x="118.9" y="151.8">+</text>
<text x="229.6" y="155.4" transform="rotate(-90 229.6 155.4)">8</text>
<text x="230.5" y="152" transform="rotate(-90 230.5 152)">VSS</text>
<text x="231.8" y="155">PCF8574</text>
<text x="249.8" y="154.2">R13</text>
<text x="121.1" y="156.2">LM358</text>
<text x="122.1" y="158.5">U5B</text>
<text x="159.4" y="157.6">MT8870.sch</text>
<text x="249.8" y="156.1">10K</text>
<text x="27.5" y="172.8">TP9</text>
<text x="35.2" y="172.8">TP10</text>
<text x="43.1" y="172.8">+3.3V</text>
<text x="59.3" y="179.1">TP12</text>
<text x="89" y="174.1">+5V</text>
<text x="98.1" y="174.7">TP11</text>
<text x="104.2" y="174.1">+5V</text>
<text x="115.6" y="174.1">+5V</text>
<text x="10.4" y="185.6">D</text>
<text x="40.3" y="181.5">R14</text>
<text x="40.3" y="183.4">10K</text>
<text x="66" y="185.2">Vref</text>
<text x="89.9" y="181.5" transform="rotate(-90 89.9 181.5)">8</text>
<text x="90.8" y="185.2" transform="rotate(-90 90.8 185.2)">V+</text>
<text x="100.5" y="185.5">C9</text>
<text x="112" y="181.5">R15</text>
<text x="112.5" y="183.4">1K</text>
<text x="267.8" y="185.6">D</text>
<text x="31.4" y="190.6">C10</text>
<text x="40.3" y="189.8">R16</text>
<text x="40.3" y="191.7">10K</text>
<text x="53.6" y="190.6">C11</text>
<text x="61.9" y="190.6">C12</text>
<text x="72.4" y="188">100nF</text>
<text x="75.1" y="186.1">C8</text>
<text x="82.9" y="188.6">LM358</text>
<text x="84.7" y="186.1">U5C</text>
<text x="98.8" y="187.4">47uF</text>
<text x="108.8" y="189.8">Power</text>
<text x="112" y="187.9">D3</text>
<text x="132.9" y="186.7">MH1</text>
<text x="132.9" y="191.8">MH3</text>
<text x="142.4" y="186.7">MH2</text>
<text x="142.4" y="191.8">MH4</text>
<text x="30.2" y="192.5">47uF</text>
<text x="53.7" y="192.5">47uF</text>
<text x="61.6" y="192.5">100nF</text>
<text x="89.9" y="192.9" transform="rotate(-90 89.9 192.9)">4</text>
<text x="35" y="205.5">1</text>
<text x="85" y="205.5">2</text>
<text x="135" y="205.5">3</text>
<text x="185" y="205.5">4</text>
<text x="235" y="205.5">5</text>
</g>
</svg>
